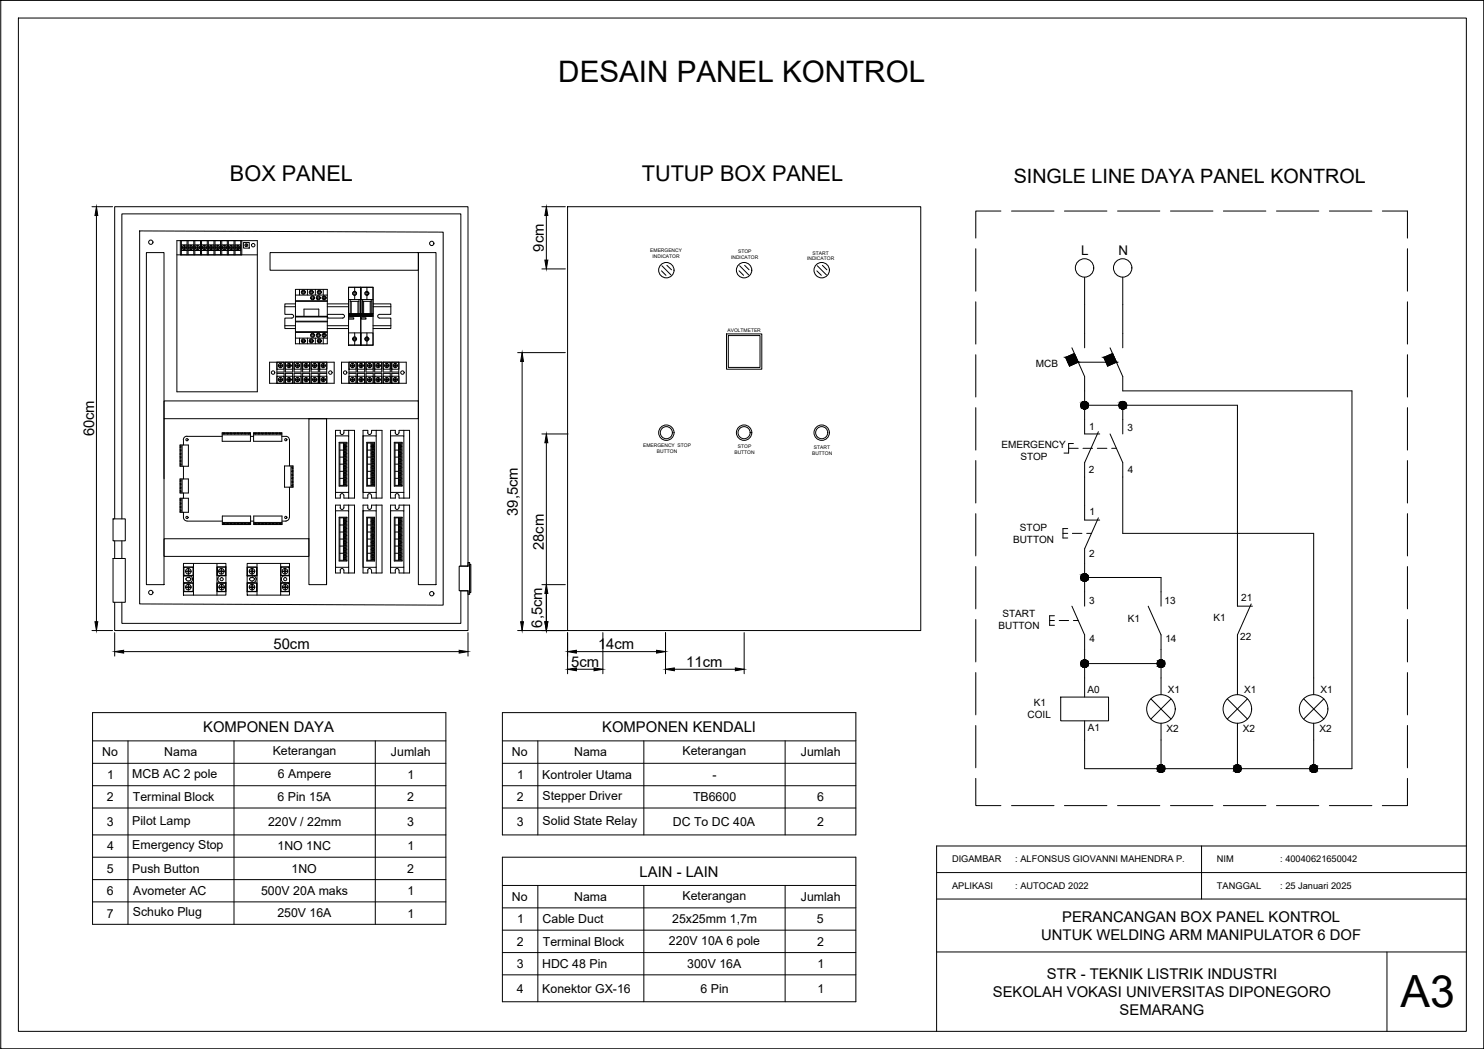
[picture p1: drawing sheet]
<svg xmlns="http://www.w3.org/2000/svg" width="420mm" height="297mm" viewBox="0 0 420 297" stroke-linecap="round" stroke-linejoin="round" font-family="sans-serif">
<!-- layer: 0 -->
<g fill="none" stroke="#000" stroke-width=".28">
<path d="M.2 .1h420v296.9h-420zM5.2 5.1h410v286.9h-410zM420.2 .1h.1M420.2 .1v296.9M26 58.5h5.9M153.4 58.5h6.7M283.4 59.8h-7.1v7.6M286.4 59.8h12M301.4 59.8h12M316.4 59.8h12M331.4 59.8h12M346.4 59.8h12"/>
<path d="M361.4 59.8h12M376.4 59.8h12M391.4 59.8h7.1v7.6M27.3 61v115.1M153.4 76.1h6.7M154.7 61v12.6M276.3 70.4v12.1M307.1 78.5v20M317.9 78.5v20M398.5 70.4v12.1M80.6 92.2h3.1M80.6 86.9h3.1"/>
<path d="M83.7 86h-3.1v3h2a.53 .53 0 0 1 .5 .6 .53 .53 0 0 1-.5 .5h-2v2.9h3.1M92.6 89.2l.5-.2h3.9a.53 .53 0 0 1 .5 .5 .53 .53 0 0 1-.5 .6h-3.9l-.5-.2M92.7 92.2h6M92.7 86h6M92.7 93h6M92.7 86.9h6M105.6 86h5.1v3h-3.2M105.6 92.2h5.1M105.6 86.9h5.1M107.5 89a.53 .53 0 0 0-.6 .5 .53 .53 0 0 0 .6 .6M107.5 90.1h3.2v2.9h-5.1M146.6 99.9h13.5"/>
<path d="M205.7 94.6h10v9.9h-10zM206.2 95h9v9h-9zM276.3 85.5v11.9M303.5 98.5l3.6 8.1v16.3h4.3M314.3 98.5l3.6 8.1v4.1h64.9v107h-75.7v-13.6M398.5 85.5v11.9M46.4 118.6v16.9M76.3 102.6h18.3v5.9h-18.3zM78.4 102.6h2v1.9h-2zM78.4 106.5h2v2h-2zM78.4 105.7h2v2.8M78.4 102.6v5.9"/>
<path d="M78.8 103.4h.5M78.8 103.7h.5M78.8 107.4h.5M78.8 107.6h.5M79.3 102.9v1.2M79.3 106.9v1.2M79.5 102.9v1.2M79.5 106.9v1.2M79.5 103.4h.5M79.5 103.7h.5M79.5 107.4h.5M79.5 107.6h.5"/>
<path d="M80.4 102.6v2.8h-2M80.8 102.6h2v1.9h-2zM80.8 106.5h2v2h-2zM80.8 108.5v-2.8h2v2.8M80.8 102.6v2.8h2v-2.8M81.2 103.4h.5M81.2 103.7h.5M81.2 107.4h.5M81.2 107.6h.5M81.7 102.9v1.2M81.7 106.9v1.2M82 103.4h.4"/>
<path d="M82 103.7h.4M82 102.9v1.2M82 106.9v1.2M82 107.4h.4M82 107.6h.4M83.3 102.6h2v1.9h-2zM83.3 106.5h2v2h-2zM83.3 108.5v-2.8h2v2.8M83.3 102.6v2.8h2v-2.8M83.7 103.4h.5M83.7 103.7h.5M83.7 107.4h.5"/>
<path d="M83.7 107.6h.5M84.2 102.9v1.2M84.2 106.9v1.2M84.4 103.4h.4M84.4 103.7h.4M84.4 102.9v1.2M84.4 106.9v1.2M84.4 107.4h.4M84.4 107.6h.4M85.7 102.6h2v1.9h-2zM85.7 106.5h2v2h-2zM85.7 108.5v-2.8h2v2.8"/>
<path d="M85.7 102.6v2.8h2v-2.8M86.1 103.4h.5M86.1 103.7h.5M86.1 107.4h.5M86.1 107.6h.5M86.6 102.9v1.2M86.6 106.9v1.2M86.8 103.4h.5M86.8 103.7h.5M86.8 102.9v1.2M86.8 106.9v1.2M86.8 107.4h.5"/>
<path d="M86.8 107.6h.5M88.1 102.6h2v1.9h-2zM88.1 106.5h2v2h-2zM88.1 108.5v-2.8h2v2.8M88.1 102.6v2.8h2v-2.8M88.5 103.4h.5M88.5 103.7h.5M88.5 107.4h.5M88.5 107.6h.5M89 102.9v1.2M89 106.9v1.2M89.2 103.4h.5"/>
<path d="M89.2 103.7h.5M89.2 102.9v1.2M89.2 106.9v1.2M89.2 107.4h.5M89.2 107.6h.5M90.5 102.6h2v1.9h-2zM90.5 106.5h2v2h-2zM90.5 102.6v2.8h2M90.9 103.4h.5M90.9 103.7h.5M90.9 107.4h.5M90.9 107.6h.5"/>
<path d="M91.4 102.9v1.2M91.4 106.9v1.2M91.6 103.4h.5M91.6 103.7h.5M91.6 102.9v1.2M91.6 106.9v1.2M91.6 107.4h.5M91.6 107.6h.5M92.5 118.6v47M92.5 105.7h-2v2.8M92.5 102.6v5.9M96.7 102.6h18.3v5.9h-18.3z"/>
<path d="M98.8 102.6h2v1.9h-2zM98.8 106.5h2v2h-2zM98.8 105.7h2v2.8M98.8 102.6v5.9M99.2 103.4h.5M99.2 103.7h.5M99.2 107.4h.5M99.2 107.6h.5M99.7 102.9v1.2M99.7 106.9v1.2M99.9 103.4h.5M99.9 103.7h.5"/>
<path d="M99.9 107.4h.5M99.9 107.6h.5M99.9 102.9v1.2M99.9 106.9v1.2M100.8 102.6v2.8h-2M101.2 102.6h2.1v1.9h-2.1zM101.2 106.5h2.1v2h-2.1zM101.2 108.5v-2.8h2.1v2.8M101.2 102.6v2.8h2.1v-2.8M101.6 103.4h.6M101.6 103.7h.6M101.6 107.4h.6"/>
<path d="M101.6 107.6h.6M102.2 102.9v1.2M102.2 106.9v1.2M102.3 103.4h.5M102.3 103.7h.5M102.3 107.4h.5M102.3 107.6h.5M102.3 102.9v1.2M102.3 106.9v1.2M103.6 102.6h2.1v1.9h-2.1zM103.6 106.5h2.1v2h-2.1zM103.6 108.5v-2.8h2.1v2.8"/>
<path d="M103.6 102.6v2.8h2.1v-2.8M104.1 103.4h.5M104.1 103.7h.5M104.1 107.4h.5M104.1 107.6h.5M104.6 102.9v1.2M104.6 106.9v1.2M104.8 103.4h.4M104.8 103.7h.4M104.8 107.4h.4M104.8 107.6h.4M104.8 102.9v1.2"/>
<path d="M104.8 106.9v1.2M106.1 102.6h2v1.9h-2zM106.1 106.5h2v2h-2zM106.1 108.5v-2.8h2v2.8M106.1 102.6v2.8h2v-2.8M106.5 103.4h.5M106.5 103.7h.5M106.5 107.4h.5M106.5 107.6h.5M107 102.9v1.2M107 106.9v1.2M107.2 103.4h.5"/>
<path d="M107.2 103.7h.5M107.2 107.4h.5M107.2 107.6h.5M107.2 102.9v1.2M107.2 106.9v1.2M108.5 102.6h2v1.9h-2zM108.5 106.5h2v2h-2zM108.5 108.5v-2.8h2v2.8M108.5 102.6v2.8h2v-2.8M108.9 103.4h.5M108.9 103.7h.5M108.9 107.4h.5"/>
<path d="M108.9 107.6h.5M109.4 102.9v1.2M109.4 106.9v1.2M109.6 103.4h.5M109.6 103.7h.5M109.6 107.4h.5M109.6 107.6h.5M109.6 102.9v1.2M109.6 106.9v1.2M110.9 102.6h2v1.9h-2zM110.9 106.5h2v2h-2zM110.9 102.6v2.8h2"/>
<path d="M111.3 103.4h.5M111.3 103.7h.5M111.3 107.4h.5M111.3 107.6h.5M111.8 102.9v1.2M111.8 106.9v1.2M112 103.4h.5M112 103.7h.5M112 107.4h.5M112 107.6h.5M112 102.9v1.2M112 106.9v1.2"/>
<path d="M112.9 105.7h-2v2.8M112.9 102.6v5.9M147.8 102.3v73.8M276.3 100.4v12M276.3 115.4v12.1M301.7 101.2l2.5-1.1 1.1 2.5-2.5 1.1zM305.3 102.6h10.8M307.1 114.8h43.3v56.8h4.2M312.5 101.2l2.5-1.1 1.1 2.5-2.5 1.1zM317.9 114.8v8.1M398.5 100.4v12M398.5 115.4v12.1"/>
<path d="M51 129.3l.2 .1M51 130.3l.2 .1M51 128.3l.2 .1M51 131.3l.2 .1M51 126.3l.2 .1M51 126h2.3v6h-2.3zM51 127.3l.2 .1M51 130.7h.2M51 135.6h2.3v4h-2.3zM51 136h.2M51 136.9l.2 .1M51 138h.2"/>
<path d="M51 138.9l.2 .1M51.2 131.5v.1M51.2 126.4v.2M51.2 130.5v.1M51.2 129.4v.2M51.2 127.5v.1M51.2 128.5v.1M51.2 137.1v.1M51.2 136v.2M51.2 139.1v.1M51.2 138.1v.1M51.2 129.7h-.2"/>
<path d="M51.2 126.6l-.2 .1M51.2 127.7h-.2M51.2 128.6l-.2 .1M51.2 126v6M51.2 135.6v4M51.2 131.6l-.2 .1M51.2 136.3h-.2M51.2 137.3h-.2M51.2 139.3h-.2M51.2 138.2l-.2 .1M51.6 126v6M51.6 135.6v4"/>
<path d="M51.9 124.5v1.5M51.9 132v3.6M51.9 139.6v1.5M52.9 123.5a1.04 1.04 0 0 0-1 1M52.9 123.6h10M62.9 122.5h8v2.5h-8zM62.9 122.8h8M62.9 123.1h8M63.2 122.5l.1 .3M63.6 122.5v.3M64.3 122.5v.3M64.6 122.5v.3"/>
<path d="M65.2 122.5l.1 .3M65.6 122.5v.3M66.3 122.5v.3M66.6 122.5l-.1 .3M67.2 122.5l.1 .3M67.4 122.8h.1M67.6 122.5v.3M68.2 122.5l.1 .3M68.4 122.8h.1M68.6 122.5v.3M69.3 122.5v.3M69.6 122.5v.3"/>
<path d="M70.2 122.5l.1 .3M70.6 122.5v.3M70.9 123.6h.9M71.8 122.8h8M71.8 122.5h8v2.5h-8zM71.8 123.1h8M72.1 122.5l.1 .3M72.5 122.5l-.1 .3M73.2 122.5v.3M73.5 122.5l-.1 .3M74.1 122.5l.1 .3M74.5 122.5v.3"/>
<path d="M75.1 122.5l.1 .3M75.5 122.5l-.1 .3M76.1 122.5l.1 .3M76.5 122.5v.3M77.1 122.5l.1 .3M77.3 122.8h.1M77.5 122.5v.3M78.1 122.5l.1 .3M78.5 122.5l-.1 .3M79.1 122.5l.1 .3M79.5 122.5v.3M79.8 123.6h1.2a.95 .95 0 0 1 .9 .9"/>
<path d="M80.6 131.9h2.4v6.1h-2.4zM82 124.4v7.5M82 138v8.5M82.4 131.9v6.1M82.7 132.4v.1M82.7 131.9v6.1M82.7 132.6l.3 .1M82.7 134.6h.3M82.7 137.6l.3 .1M82.7 135.6h.3M82.7 133.6h.3M82.7 136.6h.3"/>
<path d="M83 133.3h-.3M83 135.3h-.3M83 136.3h-.3M83 134.3h-.3M83 137.3h-.3M83 132.3h-.3M153.4 122.9h7.4M154.7 125.4v50.7M276.3 130.4v12M302.6 126.9h2.7M303.9 125.6h-1.3v2.7h-1.4M306.6 126.9h2.7"/>
<path d="M310.7 126.9h2.7M311 122.2l-3.9 8.8v16.3h4.3M314.3 122.9l3.6 8.1v20h54v45.7M314.7 126.9h1.4M398.5 130.4v12M32 158.1h3.5v12.4h-3.5zM32 146.9h3.5v6.2h-3.5zM51 141.1h2.3v4h-2.3zM51 144.4h.2M51 142.4h.2M51 141.4h.2M51 143.4l.2 .1"/>
<path d="M51.2 141.5v.1M51.2 144.5v.1M51.2 143.5v.1M51.2 142.5v.1M51.2 141.1v4M51.2 143.7h-.2M51.2 141.7l-.2 .1M51.2 144.7l-.2 .1M51.2 142.7l-.2 .1M51.6 141.1v4M51.9 145.1v1.4a.99 .99 0 0 0 1 1M53 147.6h9.9"/>
<path d="M62.9 146.1h8.1v2.4h-8.1zM62.9 148.3h8.1M62.9 147.9h8.1M63.3 148.3l-.1 .2M63.6 148.3v.2M64.3 148.3v.2M64.6 148.3v.2M65.3 148.3l-.1 .2M65.6 148.3v.2M66.3 148.3v.2M66.4 148.3h.1M66.6 148.3v.2"/>
<path d="M67.3 148.3v.2M67.6 148.3v.2M68.3 148.3l-.1 .2M68.6 148.3v.2M69.3 148.3v.2M69.6 148.3v.2M70.3 148.3l-.1 .2M70.4 148.3h.1M70.6 148.3v.2M71 147.6h.8M71.8 148.3h8M71.8 147.9h8"/>
<path d="M71.8 146.1h8v2.4h-8zM72.2 148.3l-.1 .2M72.5 148.3v.2M73.2 148.3v.2M73.4 148.3l.1 .2M74.2 148.3l-.1 .2M74.5 148.3v.2M75.2 148.3l-.1 .2M75.3 148.3h.1M75.5 148.3v.2M76.2 148.3v.2M76.5 148.3v.2"/>
<path d="M77.2 148.3l-.1 .2M77.5 148.3v.2M78.2 148.3l-.1 .2M78.4 148.3l.1 .2M79.2 148.3l-.1 .2M79.2 148.3h.2M79.5 148.3v.2M81 147.5l-1.2 .1M81.9 146.5a.99 .99 0 0 1-.9 1M133 159.8h.3v8h-.3zM276.3 145.4v12M300.9 151h1.4"/>
<path d="M302.3 149.7h-1.4v2.6h1.4M303.6 151h2.7M307.7 151h1.3M311 146.6l-3.9 8.8v16.2M398.5 145.4v12M26 178.5h5.9M32.5 179.1v6.7M130 160.3h2.5v-1h.5v9h-.5v-1h-2.5zM130.5 160.3h2M130.5 167.3h2M132.5 179.1v6.7M146.6 178.5h14.2"/>
<path d="M153.4 165.6h6.7M160.7 179.1v11.7M170.7 179.1v11.7M188.4 179.1v11.7M210.7 179.1v11.7M276.3 160.4v12M276.3 175.4v12M297.2 175.7h1.3M298.5 174.4h-1.3v2.7h1.3M299.9 175.7h2.7M303.5 171.6l3.6 8.2v17.6M303.9 175.7h1.4"/>
<path d="M307.1 163.5h21.6v8.1M325.1 171.6l3.6 8.2v16.9M354.2 171l-3.8 8.8v16.9M398.5 160.4v12M398.5 175.4v12M35 184.5h95M163.2 184.5h22.7M163.2 189.5h5M190.9 189.5h17.3M276.3 190.4v12M300.3 197.4h13.6v6.7h-13.6zM307.1 187.9h21.6"/>
<path d="M325.8 197.9l5.8 5.7M331.6 197.9l-5.8 5.7M347.5 197.9l5.7 5.7M353.2 197.9l-5.7 5.7M369.1 197.9l5.7 5.7M374.8 197.9l-5.7 5.7M398.5 190.4v12M26.2 201.8h100v59.9h-100zM26.2 209.8h100M26.2 216.1h100M36.2 209.8v51.9M66.3 209.8v51.9"/>
<path d="M106.3 209.8v51.9M142.2 201.8h100.1v34.6h-100.1zM142.2 209.8h100.1M142.2 216.1h100.1M152.3 209.8v26.6M182.3 209.8v26.6M222.3 209.8v26.6M276.3 205.4v12M328.7 204.8v12.9M350.4 204.8v12.9M371.9 204.8v12.9M398.5 205.4v12"/>
<path d="M26.2 222.5h100M26.2 228.8h100M26.2 236.4h100M142.2 222.5h100.1M142.2 228.8h100.1M276.3 220.4v7.7h7.1M286.4 228.1h12M301.4 228.1h12M316.4 228.1h12M331.4 228.1h12M340.2 239.6v15M346.4 228.1h12"/>
<path d="M361.4 228.1h12M376.4 228.1h12M398.5 220.4v7.7h-7.1M415.2 239.6h-150v52.4M26.2 242.7h100M26.2 249.1h100M26.2 255.4h100M142.2 242.7h100.1v41h-100.1zM142.2 250.7h100.1M142.2 257.1h100.1M152.3 250.7v33M182.3 250.7v33"/>
<path d="M222.3 250.7v33M265.2 247.1h150M265.2 254.6h150M142.2 263.4h100.1M142.2 269.7h100.1M142.2 276h100.1M265.2 269.6h150M392.7 269.6v22.4M.2 297h.1M.2 297h420M420.2 297h.1"/>
<circle cx="42.7" cy="68.6" r=".61"/>
<circle cx="122.2" cy="68.9" r=".61"/>
<circle cx="307.1" cy="75.9" r="2.6"/>
<circle cx="317.9" cy="75.9" r="2.6"/>
<circle cx="77.3" cy="105.5" r=".49"/>
<circle cx="79.4" cy="107.5" r=".61"/>
<circle cx="79.4" cy="103.5" r=".61"/>
<circle cx="81.8" cy="107.5" r=".61"/>
<circle cx="81.8" cy="103.5" r=".61"/>
<circle cx="84.2" cy="103.5" r=".61"/>
<circle cx="84.2" cy="107.5" r=".61"/>
<circle cx="86.7" cy="103.5" r=".61"/>
<circle cx="86.7" cy="107.5" r=".61"/>
<circle cx="89.1" cy="103.5" r=".61"/>
<circle cx="89.1" cy="107.5" r=".61"/>
<circle cx="91.5" cy="107.5" r=".61"/>
<circle cx="91.5" cy="103.5" r=".61"/>
<circle cx="93.5" cy="105.5" r=".49"/>
<circle cx="97.7" cy="105.5" r=".49"/>
<circle cx="99.8" cy="103.5" r=".61"/>
<circle cx="99.8" cy="107.5" r=".61"/>
<circle cx="102.2" cy="107.5" r=".61"/>
<circle cx="102.2" cy="103.5" r=".61"/>
<circle cx="104.6" cy="103.5" r=".61"/>
<circle cx="104.6" cy="107.5" r=".61"/>
<circle cx="107" cy="103.5" r=".61"/>
<circle cx="107" cy="107.5" r=".61"/>
<circle cx="109.5" cy="103.5" r=".61"/>
<circle cx="109.5" cy="107.5" r=".61"/>
<circle cx="111.9" cy="103.5" r=".61"/>
<circle cx="111.9" cy="107.5" r=".61"/>
<circle cx="113.9" cy="105.5" r=".49"/>
<circle cx="52.9" cy="124.5" r=".32"/>
<circle cx="80.9" cy="124.5" r=".32"/>
<circle cx="52.9" cy="146.5" r=".32"/>
<circle cx="80.9" cy="146.5" r=".32"/>
<circle cx="42.7" cy="167.8" r=".61"/>
<circle cx="122.2" cy="168.1" r=".61"/>
<circle cx="328.7" cy="200.8" r="4"/>
<circle cx="350.3" cy="200.8" r="4"/>
<circle cx="371.9" cy="200.8" r="4"/>
</g>
<g fill="#000" stroke="#000" stroke-width=".28">
<path d="M27.3 58.5l.4 2.5h-.8zM154.3 73.6h.8l-.4 2.5zM154.7 58.5l.4 2.5h-.8zM147.8 99.9l.4 2.4h-.8zM302.3 102.6h3l-2.5 1.1zM301.7 101.2l2.5-1.1 .5 1.1zM312.5 101.2h3l.6 1.4zM312.5 101.2l2.5-1.1 .5 1.1zM73.2 122.8h.2zM82.6 135.4h.2zM82.6 137.5h.2zM82.6 132.4h.2z"/>
<path d="M82.6 133.5h.2zM154.7 122.9l.4 2.5h-.8zM63.3 148.3h.2zM63.4 148.3h.2zM64.3 148.3h.2zM64.4 148.3h.2zM65.4 148.3h.2zM66.3 148.3h.2zM67.3 148.3h.2zM67.4 148.3h.2zM68.3 148.3h.2zM68.4 148.3h.2z"/>
<path d="M72.2 148.3h.1zM72.3 148.3h.2zM73.2 148.3h.2zM73.3 148.3h.1zM74.3 148.3h.2zM78.3 148.3h.1zM79.3 148.3h.2zM26.9 176.1h.8l-.4 2.4zM147.4 176.1h.8l-.4 2.4zM154.3 176.1h.8l-.4 2.4zM154.7 165.6l.4 2.4h-.8zM32.5 184.5l2.5-.4v.8z"/>
<path d="M130 184.1l2.5 .4-2.5 .4zM160.7 184.5l2.5-.4v.8zM160.7 189.5l2.5-.4v.8zM168.2 189.1l2.5 .4-2.5 .4zM185.9 184.1l2.5 .4-2.5 .4zM188.4 189.5l2.5-.4v.8zM208.2 189.1l2.5 .4-2.5 .4z"/>
<path d="M301.7 101.2l3.6 1.4-.6-1.4zM301.7 101.2l3.6 1.4h-3z"/>
<path d="M312.5 101.2l.6 1.4h3zM313.1 102.6h3l-2.5 1.1z"/>
<circle cx="63.4" cy="122.8" r=".07"/>
<circle cx="64.4" cy="122.8" r=".07"/>
<circle cx="65.5" cy="122.8" r=".07"/>
<circle cx="66.4" cy="122.8" r=".07"/>
<circle cx="67.5" cy="122.8" r=".07"/>
<circle cx="69.5" cy="122.8" r=".07"/>
<circle cx="70.3" cy="122.8" r=".07"/>
<circle cx="70.5" cy="122.8" r=".07"/>
<circle cx="73.4" cy="122.8" r=".07"/>
<circle cx="74.2" cy="122.8" r=".07"/>
<circle cx="74.4" cy="122.8" r=".07"/>
<circle cx="75.3" cy="122.8" r=".07"/>
<circle cx="76.2" cy="122.8" r=".07"/>
<circle cx="77.2" cy="122.8" r=".07"/>
<circle cx="78.3" cy="122.8" r=".07"/>
<circle cx="79.2" cy="122.8" r=".07"/>
<circle cx="82.7" cy="136.5" r=".07"/>
<circle cx="65.4" cy="148.3" r=".07"/>
<circle cx="69.4" cy="148.3" r=".07"/>
<circle cx="69.5" cy="148.3" r=".07"/>
<circle cx="70.5" cy="148.3" r=".07"/>
<circle cx="74.2" cy="148.3" r=".07"/>
<circle cx="75.3" cy="148.3" r=".07"/>
<circle cx="76.3" cy="148.3" r=".07"/>
<circle cx="76.4" cy="148.3" r=".07"/>
<circle cx="77.2" cy="148.3" r=".07"/>
<circle cx="77.4" cy="148.3" r=".07"/>
<circle cx="78.3" cy="148.3" r=".07"/>
</g>
<!-- layer: Text -->
<g fill="#000" stroke="#000" stroke-width=".28">
<path d="M307 113.7h.4zM306.8 113.7h.6z"/>
<path d="M306.8 113.7l.8 .1zM306.6 113.8h1z"/>
<path d="M306.8 115.8h.6zM306.8 115.8l.4 .1z"/>
<path d="M306.6 113.8l1.1 .1zM306.5 113.9h1.2z"/>
<path d="M306.6 115.7h1zM306.6 115.7l.8 .1z"/>
<path d="M306.5 113.9l1.4 .1zM306.3 114h1.6z"/>
<path d="M306.5 115.6h1.2zM306.5 115.6l1.1 .1z"/>
<path d="M306.3 114l1.7 .2-.1-.2zM306.3 114l1.7 .2h-1.8z"/>
<path d="M306.3 115.5l1.4 .1 .2-.1zM306.3 115.5l1.4 .1h-1.2z"/>
<path d="M306.2 114.2l1.9 .2-.1-.2zM306.2 114.2l1.9 .2h-2z"/>
<path d="M306.2 115.3h1.8zM306.2 115.3l1.7 .2z"/>
<path d="M306.1 114.4l2 .1v-.1zM306.1 114.4l2 .1h-2.1z"/>
<path d="M306.1 115.1l1.9 .2 .1-.2zM306.1 115.1l1.9 .2h-1.8z"/>
<path d="M306 114.5l2.2 .3-.1-.3zM306 114.5l2.2 .3h-2.2z"/>
<path d="M306 115l2.1 .1v-.1zM306 115l2.1 .1h-2z"/>
<path d="M306 114.8l2.1 .2 .1-.2zM306 114.8l2.1 .2h-2.1z"/>
<path d="M317.8 113.7h.4zM317.6 113.7h.6z"/>
<path d="M317.6 113.7l.8 .1zM317.4 113.8h1z"/>
<path d="M317.6 115.8h.6zM317.6 115.8l.4 .1z"/>
<path d="M317.4 113.8l1.2 .1zM317.2 113.9h1.4z"/>
<path d="M317.4 115.7h1zM317.4 115.7l.8 .1z"/>
<path d="M317.2 113.9l1.5 .1zM317.2 113.9l1.5 .1h-1.6z"/>
<path d="M317.2 115.6h1.4zM317.2 115.6l1.2 .1z"/>
<path d="M317.1 114l1.7 .2-.1-.2zM317.1 114l1.7 .2h-1.8z"/>
<path d="M317.1 115.5l1.5 .1 .1-.1zM317.1 115.5l1.5 .1h-1.4z"/>
<path d="M317 114.2l1.9 .2-.1-.2zM317 114.2l1.9 .2h-2z"/>
<path d="M317 115.3h1.8zM317 115.3l1.7 .2z"/>
<path d="M316.9 114.4l2.1 .1-.1-.1zM316.9 114.4l2.1 .1h-2.2z"/>
<path d="M316.9 115.1l1.9 .2 .1-.2zM316.9 115.1l1.9 .2h-1.8z"/>
<path d="M316.8 114.5l2.2 .3v-.3zM316.8 114.5l2.2 .3h-2.2z"/>
<path d="M316.8 114.8l2.2 .2v-.2zM316.8 114.8l2.2 .2h-2.2z"/>
<path d="M316.8 115l2.1 .1 .1-.1zM316.8 115l2.1 .1h-2z"/>
<path d="M307 162.5h.4zM306.8 162.5h.6z"/>
<path d="M306.8 162.5h.8zM306.6 162.5h1z"/>
<path d="M306.8 164.6h.6zM306.8 164.6h.4z"/>
<path d="M306.6 162.5l1.1 .2zM306.5 162.7h1.2z"/>
<path d="M306.6 164.5h1zM306.6 164.5l.8 .1z"/>
<path d="M306.5 162.7l1.4 .1zM306.3 162.8h1.6z"/>
<path d="M306.5 164.4h1.2zM306.5 164.4l1.1 .1z"/>
<path d="M306.3 162.8l1.7 .2-.1-.2zM306.3 162.8l1.7 .2h-1.8z"/>
<path d="M306.3 164.3h1.6zM306.3 164.3l1.4 .1z"/>
<path d="M306.2 163l1.9 .1-.1-.1zM306.2 163l1.9 .1h-2z"/>
<path d="M306.2 164.1l1.7 .2 .1-.2zM306.2 164.1l1.7 .2h-1.6z"/>
<path d="M306.1 163.1l2 .3v-.3zM306.1 163.1l2 .3h-2.1z"/>
<path d="M306.1 163.9l1.9 .2 .1-.2zM306.1 163.9l1.9 .2h-1.8z"/>
<path d="M306 163.4l2.2 .1-.1-.1zM306 163.4l2.2 .1h-2.2z"/>
<path d="M306 163.7l2.1 .2v-.2zM306 163.7l2.1 .2h-2z"/>
<path d="M306 163.5l2.1 .2 .1-.2zM306 163.5l2.1 .2h-2.1z"/>
<path d="M307 186.8l.4 .1zM306.8 186.9h.6z"/>
<path d="M306.8 186.9l.8 .1zM306.6 187h1z"/>
<path d="M306.8 189h.6zM306.8 189h.4z"/>
<path d="M306.6 187l1.1 .1zM306.5 187.1h1.2z"/>
<path d="M306.6 188.9h1zM306.6 188.9l.8 .1z"/>
<path d="M306.5 187.1l1.4 .1zM306.3 187.2h1.6z"/>
<path d="M306.5 188.8h1.2zM306.5 188.8l1.1 .1z"/>
<path d="M306.3 187.2l1.7 .2-.1-.2zM306.3 187.2l1.7 .2h-1.8z"/>
<path d="M306.3 188.7h1.6zM306.3 188.7l1.4 .1z"/>
<path d="M306.2 187.4l1.9 .1-.1-.1zM306.2 187.4l1.9 .1h-2z"/>
<path d="M306.2 188.5l1.7 .2 .1-.2zM306.2 188.5l1.7 .2h-1.6z"/>
<path d="M306.1 187.5l2 .2v-.2zM306.1 187.5l2 .2h-2.1z"/>
<path d="M306.1 188.3l1.9 .2 .1-.2zM306.1 188.3l1.9 .2h-1.8z"/>
<path d="M306 187.7l2.2 .2-.1-.2zM306 187.7l2.2 .2h-2.2z"/>
<path d="M306 188.1l2.1 .2v-.2zM306 188.1l2.1 .2h-2z"/>
<path d="M306 187.9l2.1 .2 .1-.2zM306 187.9l2.1 .2h-2.1z"/>
<path d="M328.6 186.8l.4 .1zM328.4 186.9h.6z"/>
<path d="M328.4 186.9l.8 .1zM328.2 187h1z"/>
<path d="M328.4 189h.6zM328.4 189h.4z"/>
<path d="M328.2 187l1.2 .1zM328 187.1h1.4z"/>
<path d="M328.2 188.9h1zM328.2 188.9l.8 .1z"/>
<path d="M328 187.1l1.5 .1zM328 187.1l1.5 .1h-1.6z"/>
<path d="M328 188.8h1.4zM328 188.8l1.2 .1z"/>
<path d="M327.9 187.2l1.7 .2-.1-.2zM327.9 187.2l1.7 .2h-1.8z"/>
<path d="M327.9 188.7h1.6zM327.9 188.7l1.5 .1z"/>
<path d="M327.8 187.4l1.9 .1-.1-.1zM327.8 187.4l1.9 .1h-2z"/>
<path d="M327.8 188.5l1.7 .2 .1-.2zM327.8 188.5l1.7 .2h-1.6z"/>
<path d="M327.7 187.5l2.1 .2-.1-.2zM327.7 187.5l2.1 .2h-2.1z"/>
<path d="M327.7 188.3l1.9 .2 .1-.2zM327.7 188.3l1.9 .2h-1.8z"/>
<path d="M327.7 187.7l2.1 .2v-.2zM327.7 187.7l2.1 .2h-2.2z"/>
<path d="M327.6 187.9l2.2 .2v-.2zM327.6 187.9l2.2 .2h-2.1z"/>
<path d="M327.7 188.1l2 .2 .1-.2zM327.7 188.1l2 .2h-2z"/>
<path d="M328.6 216.6h.4zM328.4 216.6h.6z"/>
<path d="M328.4 216.6l.8 .1zM328.2 216.7h1z"/>
<path d="M328.4 218.7h.6zM328.4 218.7h.4z"/>
<path d="M328.2 216.7l1.2 .1zM328 216.8h1.4z"/>
<path d="M328.2 218.6h1zM328.2 218.6l.8 .1z"/>
<path d="M328 216.8l1.5 .1zM328 216.8l1.5 .1h-1.6z"/>
<path d="M328 218.5h1.4zM328 218.5l1.2 .1z"/>
<path d="M327.9 216.9l1.7 .2-.1-.2zM327.9 216.9l1.7 .2h-1.8z"/>
<path d="M327.9 218.4h1.6zM327.9 218.4l1.5 .1z"/>
<path d="M327.8 217.1l1.9 .1-.1-.1zM327.8 217.1l1.9 .1h-2z"/>
<path d="M327.8 218.2l1.7 .2 .1-.2zM327.8 218.2l1.7 .2h-1.6z"/>
<path d="M327.7 217.2l2.1 .3-.1-.3zM327.7 217.2l2.1 .3h-2.1z"/>
<path d="M327.7 218l1.9 .2 .1-.2zM327.7 218l1.9 .2h-1.8z"/>
<path d="M327.7 217.5l2.1 .2v-.2zM327.7 217.5l2.1 .2h-2.2z"/>
<path d="M327.6 217.7l2.2 .1v-.1zM327.6 217.7l2.2 .1h-2.1z"/>
<path d="M327.7 217.8l2 .2 .1-.2zM327.7 217.8l2 .2h-2z"/>
<path d="M350.2 216.6h.4zM350.1 216.6h.5z"/>
<path d="M350.1 216.6l.7 .1zM349.8 216.7h1z"/>
<path d="M350.1 218.7h.5zM350.1 218.7h.3z"/>
<path d="M349.8 216.7l1.2 .1zM349.7 216.8h1.3z"/>
<path d="M349.8 218.6h1zM349.8 218.6l.8 .1z"/>
<path d="M349.7 216.8l1.4 .1zM349.7 216.8l1.4 .1h-1.6z"/>
<path d="M349.7 218.5h1.3zM349.7 218.5l1.1 .1z"/>
<path d="M349.5 216.9l1.7 .2-.1-.2zM349.5 216.9l1.7 .2h-1.8z"/>
<path d="M349.5 218.4h1.6zM349.5 218.4l1.5 .1z"/>
<path d="M349.4 217.1l1.9 .1-.1-.1zM349.4 217.1l1.9 .1h-2z"/>
<path d="M349.4 218.2l1.7 .2 .1-.2zM349.4 218.2l1.7 .2h-1.6z"/>
<path d="M349.3 217.2l2.1 .3-.1-.3zM349.3 217.2l2.1 .3h-2.1z"/>
<path d="M349.3 218l1.9 .2 .1-.2zM349.3 218l1.9 .2h-1.8z"/>
<path d="M349.3 217.5l2.1 .2v-.2zM349.3 217.5l2.1 .2h-2.1z"/>
<path d="M349.3 217.7l2.1 .1v-.1zM349.3 217.7l2.1 .1h-2.1z"/>
<path d="M349.3 217.8l2 .2 .1-.2zM349.3 217.8l2 .2h-2z"/>
<path d="M371.9 216.6h.3zM371.6 216.6h.6z"/>
<path d="M371.6 216.6l.8 .1zM371.5 216.7h.9z"/>
<path d="M371.6 218.7h.6zM371.6 218.7h.5z"/>
<path d="M371.5 216.7l1.1 .1zM371.3 216.8h1.3z"/>
<path d="M371.5 218.6h.9zM371.5 218.6l.7 .1z"/>
<path d="M371.3 216.8l1.4 .1zM371.1 216.9h1.6z"/>
<path d="M371.3 218.5h1.3zM371.3 218.5l1.1 .1z"/>
<path d="M371.1 216.9l1.8 .2-.2-.2zM371.1 216.9l1.8 .2h-1.8z"/>
<path d="M371.1 218.4h1.6zM371.1 218.4l1.5 .1z"/>
<path d="M371.1 217.1l1.9 .1-.1-.1zM371.1 217.1l1.9 .1h-2.1z"/>
<path d="M371.1 218.2l1.6 .2 .2-.2zM371.1 218.2l1.6 .2h-1.6z"/>
<path d="M370.9 217.2l2.1 .3v-.3zM370.9 217.2l2.1 .3h-2.1z"/>
<path d="M370.9 218l2 .2 .1-.2zM370.9 218l2 .2h-1.8z"/>
<path d="M370.9 217.5l2.1 .2v-.2zM370.9 217.5l2.1 .2h-2.1z"/>
<path d="M370.9 217.8l2.1 .2v-.2zM370.9 217.8l2.1 .2h-2.1z"/>
<path d="M370.9 217.7l2.1 .1v-.1zM370.9 217.7l2.1 .1h-2.1z"/>
</g>
<g fill="none" stroke="#000" stroke-width=".28">
<path d="M187.3 76.7l1.3 1.3M187.4 75.3l2.5 2.5M188.8 75.1l1.3 1.3M209.3 76.7l1.2 1.3M209.4 75.3l2.6 2.5M210.8 75.1l1.3 1.3M231.3 76.7l1.2 1.3M231.4 75.3l2.6 2.5M232.8 75.1l1.3 1.3"/>
<circle cx="307.1" cy="114.7" r="1.08"/>
<circle cx="317.9" cy="114.7" r="1.08"/>
<circle cx="307.1" cy="163.5" r="1.08"/>
<circle cx="307.1" cy="187.9" r="1.08"/>
<circle cx="328.7" cy="187.9" r="1.08"/>
<circle cx="328.7" cy="217.6" r="1.08"/>
<circle cx="350.3" cy="217.6" r="1.08"/>
<circle cx="371.9" cy="217.6" r="1.08"/>
</g>
<!-- layer: Box Panel -->
<g fill="none" stroke="#000" stroke-width=".28">
<path d="M160.7 58.5h100v120h-100zM39.5 65.4l86 .3v105.7l-86-.4zM32.5 146.9v-88.4h100v101.8M32.5 153.1v5M34.5 146.9v-86.3h96v99.7M34.5 153.1v5M130.5 167.3v9.2h-96v-6M132.5 167.3v11.2h-100v-8"/>
<circle cx="188.7" cy="76.5" r="2.18"/>
<circle cx="210.7" cy="76.5" r="2.18"/>
<circle cx="232.6" cy="76.5" r="2.18"/>
<circle cx="188.7" cy="122.5" r="2.18"/>
<circle cx="188.7" cy="122.5" r="1.71"/>
<circle cx="210.7" cy="122.5" r="2.18"/>
<circle cx="210.7" cy="122.5" r="1.71"/>
<circle cx="232.6" cy="122.5" r="2.18"/>
<circle cx="232.6" cy="122.5" r="1.71"/>
</g>
<!-- layer: MCB -->
<g fill="none" stroke="#000" stroke-width=".28">
<path d="M98.7 94.3h3.5v3.4h-3.5zM98.7 81.4h3.5v3.4h-3.5zM98.7 90h1.5v.4h-1.5zM98.7 81.4h6.9v16.3h-6.9zM98.7 89.6h6.9M98.7 88.8h6.9M98.8 89.2h3.2M98.8 89.1h3.2M98.8 89.3h3.2M98.9 89.4h3M98.9 88.9h3M99.1 88.8l-.3 .4 .3 .3"/>
<path d="M99.1 84.8v4M99.1 85.3h2.5M99.4 85.3v3.5M99.9 83.3h.3v.3M99.9 96.2h.3v.3M100.2 82.5v.4h-.3M100.2 95.4v.4h-.3M100.4 81.4v1.1M100.4 83.6v1.2M100.4 94.3v1.1M100.4 96.5v1.2M100.5 82.5v.4h.4"/>
<path d="M100.5 95.4v.4h.4M100.9 83.3h-.4v.3M100.9 96.2h-.4v.3M101.3 85.3v3.5M101.6 84.8v4l.4 .4-.4 .3M102.2 94.3h3.4v3.4h-3.4zM102.2 81.4h3.4v3.4h-3.4zM102.2 90h1.4v.4h-1.4zM102.2 81.4v16.3M102.3 89.1h3.2M102.3 89.3h3.2M102.3 89.2h3.2"/>
<path d="M102.4 89.4h3M102.4 88.9h3M102.7 84.8l-.1 4-.3 .4 .3 .3M102.7 85.3h2.4M103 85.3v3.5M103.3 96.2h.4v.3M103.3 83.3h.4v.3M103.7 95.4v.4h-.4M103.7 82.5v.4h-.4M103.9 81.4v1.1M103.9 83.6v1.2M103.9 94.3v1.1"/>
<path d="M103.9 96.5v1.2M104.1 95.4v.4h.3M104.1 82.5v.4h.3M104.4 96.2h-.3v.3M104.4 83.3h-.3v.3M104.8 85.3v3.5M105.1 84.8v4l.4 .4-.4 .3"/>
<circle cx="100.4" cy="83.1" r=".57"/>
<circle cx="100.4" cy="96" r=".57"/>
<circle cx="103.9" cy="96" r=".57"/>
<circle cx="103.9" cy="83.1" r=".57"/>
</g>
<!-- layer: TB6600 -->
<g fill="none" stroke="#000" stroke-width=".28">
<path d="M95 123.4h3.7v16h-3.7zM95 121.9h1.4v.6a.51 .51 0 0 0 .5 .5 .51 .51 0 0 0 .5-.5v-.6h3v19.1h-3v-.7a.53 .53 0 0 0-.6-.5 .53 .53 0 0 0-.5 .5l.1 .7h-1.4zM96 125.3h2.2v12.4h-2.2zM96.2 127.5h2M96.2 129.4h2M96.2 131.4h2M96.2 133.5h2M96.2 135.5h2M97.2 126.4h1M97.2 128.5h1M97.2 130.5h1M97.2 132.4h1"/>
<path d="M97.2 134.4h1M97.2 136.5h1M97.2 125.5v11.9M97.5 130.8l.5-.1v.5h-.5zM97.5 129.7h.5v.5h-.5zM97.5 128.7h.5v.5l-.5-.1zM97.5 127.7h.5v.5h-.5zM97.5 126.7h.5v.5h-.5zM97.5 125.7h.5v.5h-.5zM97.5 125.8h.2v.3h-.2M97.5 127.7h.2v.4h-.2M97.5 128.8h.2v.3"/>
<path d="M97.5 129.7h.2v.5h-.2M97.5 136.7h.5v.5l-.5-.1zM97.5 135.7h.5v.5h-.5zM97.5 134.7h.5v.5h-.5zM97.5 133.7h.5v.5h-.5zM97.5 132.7h.5v.5h-.5zM97.5 131.7h.5v.5h-.5zM97.5 131.8h.2v.4h-.2M97.5 133.8h.2v.3h-.2M97.5 134.7h.2v.5h-.2M97.5 135.7h.2v.4h-.2M97.5 136.8h.2v.3"/>
<path d="M97.7 126.7v.5h-.2M97.7 130.8v.3h-.2M97.7 132.7v.5h-.2M98.2 125.5h-2v11.9h2M98.7 121.9v1.5M98.7 139.4v1.6M102.8 123.4h3.7v16h-3.7zM102.8 121.9h1.3v.6a.51 .51 0 0 0 .6 .5 .51 .51 0 0 0 .5-.5v-.6h3v19.1h-3v-.7a.53 .53 0 0 0-.6-.5 .53 .53 0 0 0-.5 .5v.7h-1.3zM103.8 125.3h2.2v12.4h-2.2zM104 127.5h2M104 129.4h2M104 131.4h2"/>
<path d="M104 133.5h2M104 135.5h2M105 126.4h1M105 128.5h1M105 130.5h1M105 132.4h1M105 134.4h1M105 136.5h1M105 125.5v11.9M105.3 130.8l.5-.1v.5h-.5zM105.3 125.7h.5v.5h-.5zM105.3 126.7h.5v.5h-.5z"/>
<path d="M105.3 127.7h.5v.5h-.5zM105.3 128.7h.5v.5h-.5zM105.3 129.7h.5v.5h-.5zM105.3 131.7h.5v.5h-.5zM105.3 132.7h.5v.5h-.5zM105.3 133.7h.5v.5h-.5zM105.3 134.7h.5v.5h-.5zM105.3 135.7h.5v.5h-.5zM105.3 136.7h.5v.5h-.5zM105.3 125.8h.2v.3h-.2M105.3 127.7h.2v.4h-.2M105.3 128.8h.2v.3"/>
<path d="M105.3 129.7h.2v.5h-.2M105.3 131.8h.2v.4h-.2M105.3 133.8h.2v.3h-.2M105.3 134.7h.2v.5h-.2M105.3 135.7h.2v.4h-.2M105.3 136.8h.2v.3M105.5 126.7v.5h-.2M105.5 130.8v.3h-.2M105.5 132.7v.5h-.2M106 125.5h-2v11.9h2M106.5 121.9v1.5M106.5 139.4v1.6"/>
<path d="M110.6 123.4h3.7v16h-3.7zM110.6 121.9h1.3v.6a.51 .51 0 0 0 .5 .5 .51 .51 0 0 0 .5-.5l.1-.6h3v19.1h-3l-.1-.7a.53 .53 0 0 0-.5-.5 .53 .53 0 0 0-.5 .5v.7h-1.3zM111.6 125.3h2.2v12.4h-2.2zM111.8 127.5h2M111.8 129.4h2M111.8 131.4h2M111.8 133.5h2M111.8 135.5h2M112.8 126.4h1M112.8 128.5h1M112.8 130.5h1M112.8 132.4h1"/>
<path d="M112.8 134.4h1M112.8 136.5h1M112.8 125.5v11.9M113.1 130.8l.5-.1v.5h-.5zM113.1 129.7h.5v.5h-.5zM113.1 128.7h.5v.5l-.5-.1zM113.1 127.7h.5v.5h-.5zM113.1 126.7h.5v.5h-.5zM113.1 125.7h.5v.5h-.5zM113.1 125.8h.2v.3h-.2M113.1 127.7h.2v.4h-.2M113.1 128.8h.2v.3"/>
<path d="M113.1 129.7h.2v.5h-.2M113.1 136.7h.5v.5l-.5-.1zM113.1 135.7h.5v.5h-.5zM113.1 134.7h.5v.5h-.5zM113.1 133.7h.5v.5h-.5zM113.1 132.7h.5v.5h-.5zM113.1 131.7h.5v.5h-.5zM113.1 131.8h.2v.4h-.2M113.1 133.8h.2v.3h-.2M113.1 134.7h.2v.5h-.2M113.1 135.7h.2v.4h-.2M113.1 136.8h.2v.3"/>
<path d="M113.3 126.7v.5h-.2M113.3 130.8v.3h-.2M113.3 132.7v.5h-.2M113.8 125.5h-2v11.9h2M114.3 121.9v1.5M114.3 139.4v1.6M95 144.6h3.7v16h-3.7zM95 143h1.4v.7a.51 .51 0 0 0 .5 .6 .51 .51 0 0 0 .5-.6v-.7h3v19.2h-3v-.7a.53 .53 0 0 0-.6-.5 .53 .53 0 0 0-.5 .5l.1 .7h-1.4zM96 146.5h2.2v12.4h-2.2zM96.2 148.7h2M96.2 150.7h2M96.2 152.6h2"/>
<path d="M96.2 154.6h2M96.2 156.7h2M97.2 146.6v12.1M97.2 147.6h1M97.2 149.6h1M97.2 151.7h1M97.2 153.7h1M97.2 155.6h1M97.2 157.6h1M97.5 146.9h.5v.5h-.5zM97.5 147.9h.5v.5h-.5zM97.5 148.9h.5v.5h-.5z"/>
<path d="M97.5 149.9h.5v.5h-.5zM97.5 150.9h.5v.5h-.5zM97.5 151.9h.5v.5h-.5zM97.5 152.9h.5v.5h-.5zM97.5 153.9h.5v.5h-.5zM97.5 154.9h.5v.5h-.5zM97.5 155.9h.5v.5h-.5zM97.5 156.9h.5v.5h-.5zM97.5 157.9h.5v.5h-.5zM97.5 147h.2v.3M97.5 150.9h.2v.4h-.2M97.5 152h.2v.3h-.2"/>
<path d="M97.5 152.9h.2v.5M97.5 154h.2v.3h-.2M97.5 154.9h.2v.4M97.5 157h.2v.3M97.7 147.9v.5h-.2M97.7 149v.3M97.7 149.9v.5h-.2M97.7 155.9v.5h-.2M97.7 157.9v.5h-.2M98.2 146.6h-2v12.1h2M98.7 143v1.6M102.8 144.6h3.7v16h-3.7z"/>
<path d="M102.8 143h1.3v.7a.51 .51 0 0 0 .6 .6 .51 .51 0 0 0 .5-.6v-.7h3v19.2h-3v-.7a.53 .53 0 0 0-.6-.5 .53 .53 0 0 0-.5 .5v.7h-1.3zM103.8 146.5h2.2v12.4h-2.2zM104 148.7h2M104 150.7h2M104 152.6h2M104 154.6h2M104 156.7h2M105 146.6v12.1M105 147.6h1M105 149.6h1M105 151.7h1M105 153.7h1"/>
<path d="M105 155.6h1M105 157.6h1M105.3 146.9h.5v.5h-.5zM105.3 147.9h.5v.5h-.5zM105.3 148.9h.5v.5h-.5zM105.3 149.9h.5v.5h-.5zM105.3 150.9h.5v.5h-.5zM105.3 151.9h.5v.5h-.5zM105.3 152.9h.5v.5h-.5zM105.3 153.9h.5v.5h-.5zM105.3 154.9h.5v.5h-.5zM105.3 155.9h.5v.5h-.5z"/>
<path d="M105.3 156.9h.5v.5h-.5zM105.3 157.9h.5v.5h-.5zM105.3 147h.2v.3M105.3 150.9h.2v.4h-.2M105.3 152h.2v.3h-.2M105.3 152.9h.2v.5M105.3 154h.2v.3h-.2M105.3 154.9h.2v.4M105.3 157h.2v.3M105.5 147.9v.5h-.2M105.5 149v.3M105.5 149.9v.5h-.2"/>
<path d="M105.5 155.9v.5h-.2M105.5 157.9v.5h-.2M106 146.6h-2v12.1h2M106.5 143v1.6M110.6 144.6h3.7v16h-3.7zM110.6 143h1.3v.7a.51 .51 0 0 0 .5 .6 .51 .51 0 0 0 .5-.6l.1-.7h3v19.2h-3l-.1-.7a.53 .53 0 0 0-.5-.5 .53 .53 0 0 0-.5 .5v.7h-1.3zM111.6 146.5h2.2v12.4h-2.2zM111.8 148.7h2M111.8 150.7h2M111.8 152.6h2M111.8 154.6h2M111.8 156.7h2"/>
<path d="M112.8 146.6v12.1M112.8 147.6h1M112.8 149.6h1M112.8 151.7h1M112.8 153.7h1M112.8 155.6h1M112.8 157.6h1M113.1 146.9h.5v.5h-.5zM113.1 147.9h.5v.5h-.5zM113.1 148.9h.5v.5h-.5zM113.1 149.9h.5v.5h-.5zM113.1 150.9h.5v.5h-.5z"/>
<path d="M113.1 151.9h.5v.5h-.5zM113.1 152.9h.5v.5h-.5zM113.1 153.9h.5v.5h-.5zM113.1 154.9h.5v.5h-.5zM113.1 155.9h.5v.5h-.5zM113.1 156.9h.5v.5h-.5zM113.1 157.9h.5v.5h-.5zM113.1 147h.2v.3M113.1 150.9h.2v.4h-.2M113.1 152h.2v.3h-.2M113.1 152.9h.2v.5M113.1 154h.2v.3h-.2"/>
<path d="M113.1 154.9h.2v.4M113.1 157h.2v.3M113.3 147.9v.5h-.2M113.3 149v.3M113.3 149.9v.5h-.2M113.3 155.9v.5h-.2M113.3 157.9v.5h-.2M113.8 146.6h-2v12.1h2M114.3 143v1.6M98.7 160.6v1.6M106.5 160.6v1.6M114.3 160.6v1.6"/>
</g>
<!-- layer: PSU -->
<g fill="none" stroke="#000" stroke-width=".28">
<path d="M50.1 68.1h22.8v42.8h-22.8zM50.1 72.2h22.8M51.1 68.1v4.1M51.4 69.3h1.6v1.6h-1.6zM51.4 68.1v4.1M51.6 70.3h.5v.4M52.1 69.5v.5h-.5M52.2 69.5v.5h.5M52.7 70.3h-.5v.4M53 68.1v4.1M53.3 69.3h1.6v1.6h-1.6zM53.3 68.1v4.1"/>
<path d="M53.5 70.3h.5v.4M54 69.5v.5h-.5M54.1 69.5v.5h.6M54.7 70.3h-.6v.4M54.9 68.1v4.1M55.2 69.3h1.6v1.6h-1.6zM55.2 68.1v4.1M55.4 70.3h.5v.4M55.9 69.5v.5h-.5M56 69.5v.5h.6M56.6 70.3h-.6v.4M56.8 68.1v4.1"/>
<path d="M57.1 69.3h1.6v1.6h-1.6zM57.1 68.1v4.1M57.3 70.3h.4v.4M57.7 69.5v.5h-.4M58 69.5v.5h.5M58.5 70.3h-.5v.4M58.7 68.1v4.1M59 69.3h1.6v1.6h-1.6zM59 68.1v4.1M59.2 70.3h.4v.4M59.6 69.5v.5h-.4M59.9 69.5v.5h.5"/>
<path d="M60.4 70.3h-.5v.4M60.6 68.1v4.1M60.9 69.3h1.5v1.6h-1.5zM60.9 68.1v4.1M61.1 70.3h.5v.4M61.6 69.5v.5h-.5M61.8 69.5v.5h.4M62.2 70.3h-.4v.4M62.4 68.1v4.1M62.8 69.3h1.5v1.6h-1.5zM62.8 68.1v4.1M62.9 70.3h.6v.4"/>
<path d="M63.5 69.5v.5h-.6M63.7 69.5v.5h.4M64.1 70.3h-.4v.4M64.3 68.1v4.1M64.6 69.3h1.7v1.6h-1.7zM64.6 68.1v4.1M64.9 70.3h.5v.4M65.4 69.5v.5h-.5M65.6 69.5v.5h.4M66 70.3h-.4v.4M66.3 68.1v4.1M66.5 69.3h1.7v1.6h-1.7z"/>
<path d="M66.5 68.1v4.1M66.8 70.3h.5v.4M67.3 69.5v.5h-.5M67.5 69.5v.5h.4M67.9 70.3h-.4v.4M68.2 68.1v4.1M68.5 68.1v4.1M69 68.7h1.6v1.6h-1.6zM69.6 69.1v.7M69.6 69l-.3 .4 .3 .4M69.8 69l.3 .4-.3 .4M69.9 69.1v.7"/>
<circle cx="52.1" cy="70.1" r=".61"/>
<circle cx="54" cy="70.1" r=".61"/>
<circle cx="55.9" cy="70.1" r=".61"/>
<circle cx="57.8" cy="70.1" r=".61"/>
<circle cx="59.8" cy="70.1" r=".61"/>
<circle cx="61.7" cy="70.1" r=".61"/>
<circle cx="63.5" cy="70.1" r=".61"/>
<circle cx="65.4" cy="70.1" r=".61"/>
<circle cx="67.3" cy="70.1" r=".61"/>
<circle cx="71.7" cy="69.4" r=".49"/>
</g>
<!-- layer: Kontaktor -->
<g fill="none" stroke="#000" stroke-width=".28">
<path d="M83.7 81.9h9v15.5h-9zM83.7 83.6h9M83.7 85.2h9M83.7 85.3h9M83.7 95.7h9M83.7 94.1h9M83.7 93.9h9M83.7 91.1h9M83.7 91h9M83.7 89.6h9M83.7 89.7h9M84.8 81.9v1.7"/>
<path d="M84.8 95.7v1.7M85.4 82.9h.4v.4M85.4 96.7h.4v.4M85.8 82.2v.4h-.4M85.8 96v.4h-.4M86.1 89.6v-2.1h4.2v2.1M86.1 82.2v.4h.3M86.1 96v.4h.3M86.4 82.9h-.3v.4M86.4 96.7h-.3v.4M87 81.9v1.7M87 95.7v1.7"/>
<path d="M87.6 82.9h.4v.4M87.6 96.7h.4v.4M88 84.5h.3v.4M88 95.1h.3v.4M88 82.2v.4h-.4M88 96v.4h-.4M88.3 82.2v.4h.4M88.3 96v.4h.4M88.3 83.8v.4h-.3M88.3 94.4v.4h-.3M88.7 82.9h-.4v.4M88.7 96.7h-.4v.4"/>
<path d="M88.7 83.8v.4h.4M88.7 94.4v.4h.4M89.1 84.5h-.4v.4M89.1 95.1h-.4v.4M89.3 81.9v1.7M89.3 95.7v1.7M89.6 84.5h.4v.4M89.6 95.1h.4v.4M89.9 82.9h.4v.4M89.9 96.7h.4v.4M90 83.8v.4h-.4M90 94.4v.4h-.4"/>
<path d="M90.3 82.2v.4h-.4M90.3 96v.4h-.4M90.3 83.8v.4h.4M90.3 94.4v.4h.4M90.6 82.2v.4h.3M90.6 96v.4h.3M90.7 84.5h-.4v.4M90.7 95.1h-.4v.4M90.9 82.9h-.3v.4M90.9 96.7h-.3v.4M91.2 84.5h.4v.4M91.2 95.1h.4v.4"/>
<path d="M91.5 81.9v1.7M91.5 95.7v1.7M91.6 83.8v.4h-.4M91.6 94.4v.4h-.4M91.9 83.8v.4h.4M91.9 94.4v.4h.4M92.3 84.5h-.4v.4M92.3 95.1h-.4v.4"/>
<circle cx="85.9" cy="96.5" r=".57"/>
<circle cx="85.9" cy="82.7" r=".57"/>
<circle cx="88.1" cy="96.5" r=".57"/>
<circle cx="88.1" cy="82.7" r=".57"/>
<circle cx="88.5" cy="94.9" r=".57"/>
<circle cx="88.5" cy="84.3" r=".57"/>
<circle cx="90.1" cy="94.9" r=".57"/>
<circle cx="90.1" cy="84.3" r=".57"/>
<circle cx="90.4" cy="96.5" r=".57"/>
<circle cx="90.4" cy="82.7" r=".57"/>
<circle cx="91.8" cy="94.9" r=".57"/>
<circle cx="91.8" cy="84.3" r=".57"/>
</g>
<!-- layer: Cable Duct -->
<path d="M41.4 71.5h5v94.1h-5zM76.5 71.5h41.9v5h-41.9zM118.4 71.5h5v94.1h-5zM46.4 113.5h72v5.1h-72zM87.5 118.6h5v47h-5zM46.4 152.6h41.1v5h-41.1z" fill="none" stroke="#000" stroke-width=".28"/>
<!-- layer: SSR DC -->
<g fill="none" stroke="#000" stroke-width=".28">
<path d="M51.9 159.5h12.1v9h-12.1zM54.8 159.5v9M61.4 159.5v9M70 159.5h12v9h-12zM72.8 159.5v9M79.5 159.5v9M51.9 160.6h2.9v2.5h-2.9zM51.9 165h2.9v2.5h-2.9zM51.9 165h1.7M51.9 163.1h1.7M52.1 160.6h2.6v2.3h-2.6zM52.1 165.1h2.6v2.4h-2.6z"/>
<path d="M52.6 166.4h.7v.7M52.6 161.9h.7v.7M52.7 164l.4 .5M52.7 164h.1M53.1 163.5l-.4 .5M53.2 164.5h.4M53.2 163.6h.4M53.3 165.5v.7h-.7M53.3 161v.7h-.7M53.4 165.5v.7h.7M53.4 161v.7h.7M53.5 163.5a.49 .49 0 0 1 .5 .5 .49 .49 0 0 1-.5 .5"/>
<path d="M53.5 163a.99 .99 0 0 1 1 1 .99 .99 0 0 1-1 1M53.6 163.6h.1M54.1 164h.1M54.1 166.4h-.7v.7M54.1 161.9h-.7v.7M54.6 164h.1M61.4 165h2.6v2.5h-2.6zM61.4 160.5h2.6v2.5h-2.6zM61.6 165.1h2.2v2.4h-2.2zM61.6 160.6h2.2v2.3h-2.2zM61.6 164a.99 .99 0 0 0 1 1M61.7 164h.1"/>
<path d="M61.9 161.8h.7v.7M62 166.4h.7v.7M62.6 161v.7h-.7M62.7 165h1.3M62.7 165.5v.7h-.7M62.8 161v.7h.7M62.8 165.5v.7h.7M63.5 161.8h-.7v.7M63.5 166.4h-.7v.7M64 163h-1.4a.99 .99 0 0 0-1 1M70 160.6h2.8v2.5h-2.8zM70 165h2.8v2.5h-2.8z"/>
<path d="M70 165h1.5M70 163.1h1.5M70.1 160.6h2.5v2.3h-2.5zM70.1 165.1h2.5v2.4h-2.5zM70.6 166.4h.7v.7M70.6 161.9h.7v.7M70.7 164h.1M71.1 163.5a.49 .49 0 0 0-.4 .5 .49 .49 0 0 0 .4 .5M71.2 164.5h.3M71.2 163.6h.3M71.3 165.5v.7h-.7M71.3 161v.7h-.7"/>
<path d="M71.5 165.5v.7h.6M71.5 161v.7h.6M71.5 163.5a.49 .49 0 0 1 .5 .5 .49 .49 0 0 1-.5 .5M71.5 163a.99 .99 0 0 1 1 1M71.5 163.6h.1M72.1 164h.1M72.1 166.4h-.6v.7M72.1 161.9h-.6v.7M72.5 164a.99 .99 0 0 1-1 1M72.6 164h.1M79.5 165h2.5v2.5h-2.5zM79.5 160.5h2.5v2.5h-2.5z"/>
<path d="M79.5 165.1h2.4v2.4h-2.4zM79.5 160.6h2.4v2.3h-2.4zM79.7 164h.1M79.9 161.8h.7v.7M80 166.4h.7v.7M80.6 161v.7h-.7M80.6 165h1.4M80.7 165.5v.7h-.7M80.8 161v.7h.7M80.9 165.5v.7h.6M81.5 161.8h-.7v.7M81.5 166.4h-.6v.7"/>
<path d="M82 163h-1.4a.99 .99 0 0 0-1 1 .99 .99 0 0 0 1 1"/>
<circle cx="53.3" cy="161.8" r=".78"/>
<circle cx="53.3" cy="166.3" r=".78"/>
<circle cx="62.7" cy="161.8" r=".78"/>
<circle cx="62.8" cy="166.3" r=".78"/>
<circle cx="62.8" cy="164" r=".44"/>
<circle cx="71.4" cy="166.3" r=".78"/>
<circle cx="71.4" cy="161.8" r=".78"/>
<circle cx="80.7" cy="161.8" r=".78"/>
<circle cx="80.8" cy="166.3" r=".78"/>
<circle cx="80.8" cy="164" r=".44"/>
</g>
<text font-size="12.6" x="396.5" y="285.3">A3</text>
<text font-size="8.4" x="158.1" y="23.1">DESAIN PANEL KONTROL</text>
<g font-size="6.1">
<text x="65.1" y="51.3">BOX PANEL</text>
<text x="181.7" y="51.3">TUTUP BOX PANEL</text>
</g>
<text font-size="5.6" x="287" y="51.8">SINGLE LINE DAYA PANEL KONTROL</text>
<g font-size="4.2">
<text x="154" y="71.2" transform="rotate(-90 154 71.2)">9cm</text>
<text x="26.6" y="123.6" transform="rotate(-90 26.6 123.6)">60cm</text>
<text x="146.6" y="146" transform="rotate(-90 146.6 146)">39,5cm</text>
<text x="154" y="155.7" transform="rotate(-90 154 155.7)">28cm</text>
<text x="153.5" y="177.7" transform="rotate(-90 153.5 177.7)">6,5cm</text>
<text x="77.4" y="183.8">50cm</text>
<text x="169.3" y="183.8">14cm</text>
<text x="161.8" y="188.9">5cm</text>
<text x="194.3" y="188.9">11cm</text>
<text x="57.5" y="207.3">KOMPONEN DAYA</text>
<text x="170.5" y="207.3">KOMPONEN KENDALI</text>
<text x="181.1" y="248.2">LAIN - LAIN</text>
<text x="300.7" y="261.1">PERANCANGAN BOX PANEL KONTROL</text>
<text x="294.8" y="266.1">UNTUK WELDING ARM MANIPULATOR 6 DOF</text>
<text x="296.4" y="277.3">STR - TEKNIK LISTRIK INDUSTRI</text>
<text x="281.1" y="282.3">SEKOLAH VOKASI UNIVERSITAS DIPONEGORO</text>
<text x="317" y="287.3">SEMARANG</text>
</g>
<g font-size="3.8">
<text x="306.1" y="72.2">L</text>
<text x="316.7" y="72.3">N</text>
</g>
<g font-size="3.5">
<text x="28.9" y="214.2">No</text>
<text x="46.5" y="214.2">Nama</text>
<text x="77.2" y="213.9">Keterangan</text>
<text x="110.7" y="214.2">Jumlah</text>
<text x="144.9" y="214.2">No</text>
<text x="162.6" y="214.2">Nama</text>
<text x="193.3" y="213.9">Keterangan</text>
<text x="226.7" y="214.2">Jumlah</text>
<text x="30.4" y="220.5">1</text>
<text x="37.5" y="220.2">MCB AC 2 pole</text>
<text x="78.7" y="220.2">6 Ampere</text>
<text x="115.4" y="220.5">1</text>
<text x="146.4" y="220.5">1</text>
<text x="153.5" y="220.5">Kontroler Utama</text>
<text x="201.7" y="220.5">-</text>
<text x="30.3" y="226.9">2</text>
<text x="37.6" y="226.9">Terminal Block</text>
<text x="78.6" y="226.9">6 Pin 15A</text>
<text x="115.3" y="226.9">2</text>
<text x="146.3" y="226.9">2</text>
<text x="153.6" y="226.6">Stepper Driver</text>
<text x="196.2" y="226.9">TB6600</text>
<text x="231.4" y="226.9">6</text>
<text x="30.2" y="233.8">3</text>
<text x="37.5" y="233.5">Pilot Lamp</text>
<text x="75.9" y="233.8">220V / 22mm</text>
<text x="115.3" y="233.8">3</text>
<text x="146.3" y="233.8">3</text>
<text x="153.6" y="233.5">Solid State Relay</text>
<text x="190.5" y="233.8">DC To DC 40A</text>
<text x="231.4" y="233.8">2</text>
<text x="30.3" y="240.8">4</text>
<text x="37.5" y="240.5">Emergency Stop</text>
<text x="78.6" y="240.8">1NO 1NC</text>
<text x="115.4" y="240.8">1</text>
<text x="30.2" y="247.1">5</text>
<text x="37.5" y="247.1">Push Button</text>
<text x="82.6" y="247.2">1NO</text>
<text x="115.3" y="247.2">2</text>
<text x="30.3" y="253.5">6</text>
<text x="37.7" y="253.5">Avometer AC</text>
<text x="73.9" y="253.5">500V 20A maks</text>
<text x="115.4" y="253.5">1</text>
<text x="144.9" y="255.1">No</text>
<text x="162.6" y="255.1">Nama</text>
<text x="193.3" y="254.8">Keterangan</text>
<text x="226.7" y="255.1">Jumlah</text>
<text x="30.2" y="259.8">7</text>
<text x="37.6" y="259.4">Schuko Plug</text>
<text x="78.5" y="259.8">250V 16A</text>
<text x="115.4" y="259.8">1</text>
<text x="146.4" y="261.5">1</text>
<text x="153.6" y="261.5">Cable Duct</text>
<text x="190.3" y="261.2">25x25mm 1,7m</text>
<text x="231.3" y="261.5">5</text>
<text x="146.3" y="267.8">2</text>
<text x="153.7" y="267.8">Terminal Block</text>
<text x="189.4" y="267.5">220V 10A 6 pole</text>
<text x="231.4" y="267.8">2</text>
<text x="146.3" y="274.1">3</text>
<text x="153.5" y="274.1">HDC 48 Pin</text>
<text x="194.6" y="274.1">300V 16A</text>
<text x="231.4" y="274.1">1</text>
<text x="146.3" y="281.1">4</text>
<text x="153.5" y="281.1">Konektor GX-16</text>
<text x="198.4" y="281.1">6 Pin</text>
<text x="231.4" y="281.1">1</text>
</g>
<g font-size="2.8">
<text x="293.3" y="103.8">MCB</text>
<text x="308.4" y="121.8">1</text>
<text x="319.2" y="122">3</text>
<text x="283.5" y="126.8">EMERGENCY</text>
<text x="288.9" y="130.2">STOP</text>
<text x="308.3" y="133.9">2</text>
<text x="319.3" y="133.8">4</text>
<text x="308.4" y="145.7">1</text>
<text x="286.8" y="153.7">BUTTON</text>
<text x="288.8" y="150.2">STOP</text>
<text x="308.4" y="157.8">2</text>
<text x="308.4" y="170.9">3</text>
<text x="329.7" y="171">13</text>
<text x="351.4" y="170.3">21</text>
<text x="282.7" y="178.1">BUTTON</text>
<text x="283.8" y="174.7">START</text>
<text x="319.3" y="176">K1</text>
<text x="343.5" y="175.9">K1</text>
<text x="308.4" y="181.8">4</text>
<text x="329.9" y="181.8">14</text>
<text x="351.1" y="181.1">22</text>
<text x="307.9" y="196.1">A0</text>
<text x="330.6" y="196.2">X1</text>
<text x="352.2" y="196.2">X1</text>
<text x="373.8" y="196.2">X1</text>
<text x="291" y="203.3">COIL</text>
<text x="292.7" y="199.9">K1</text>
<text x="308" y="207.1">A1</text>
<text x="330.3" y="207.2">X2</text>
<text x="351.9" y="207.2">X2</text>
<text x="373.5" y="207.2">X2</text>
</g>
<g font-size="2.6">
<text x="269.5" y="244.2">DIGAMBAR</text>
<text x="287.4" y="244.2">: ALFONSUS GIOVANNI MAHENDRA P.</text>
<text x="344.6" y="244.2">NIM</text>
<text x="362.5" y="244.2">: 40040621650042</text>
<text x="269.5" y="251.7">APLIKASI</text>
<text x="287.4" y="251.7">: AUTOCAD 2022</text>
<text x="344.6" y="251.7">TANGGAL</text>
<text x="362.5" y="251.7">: 25 Januari 2025</text>
</g>
<g font-size="1.4">
<text x="184.1" y="71.5">EMERGENCY</text>
<text x="209" y="71.7">STOP</text>
<text x="184.7" y="73.2">INDICATOR</text>
<text x="207" y="73.4">INDICATOR</text>
<text x="228.5" y="73.7">INDICATOR</text>
<text x="230.1" y="72.1">START</text>
<text x="206" y="94.1">AVOLTMETER</text>
<text x="182.1" y="126.6">EMERGENCY STOP</text>
<text x="186" y="128.3">BUTTON</text>
<text x="207.9" y="128.5">BUTTON</text>
<text x="208.9" y="126.8">STOP</text>
<text x="229.9" y="128.8">BUTTON</text>
<text x="230.5" y="127.2">START</text>
</g>
</svg>
